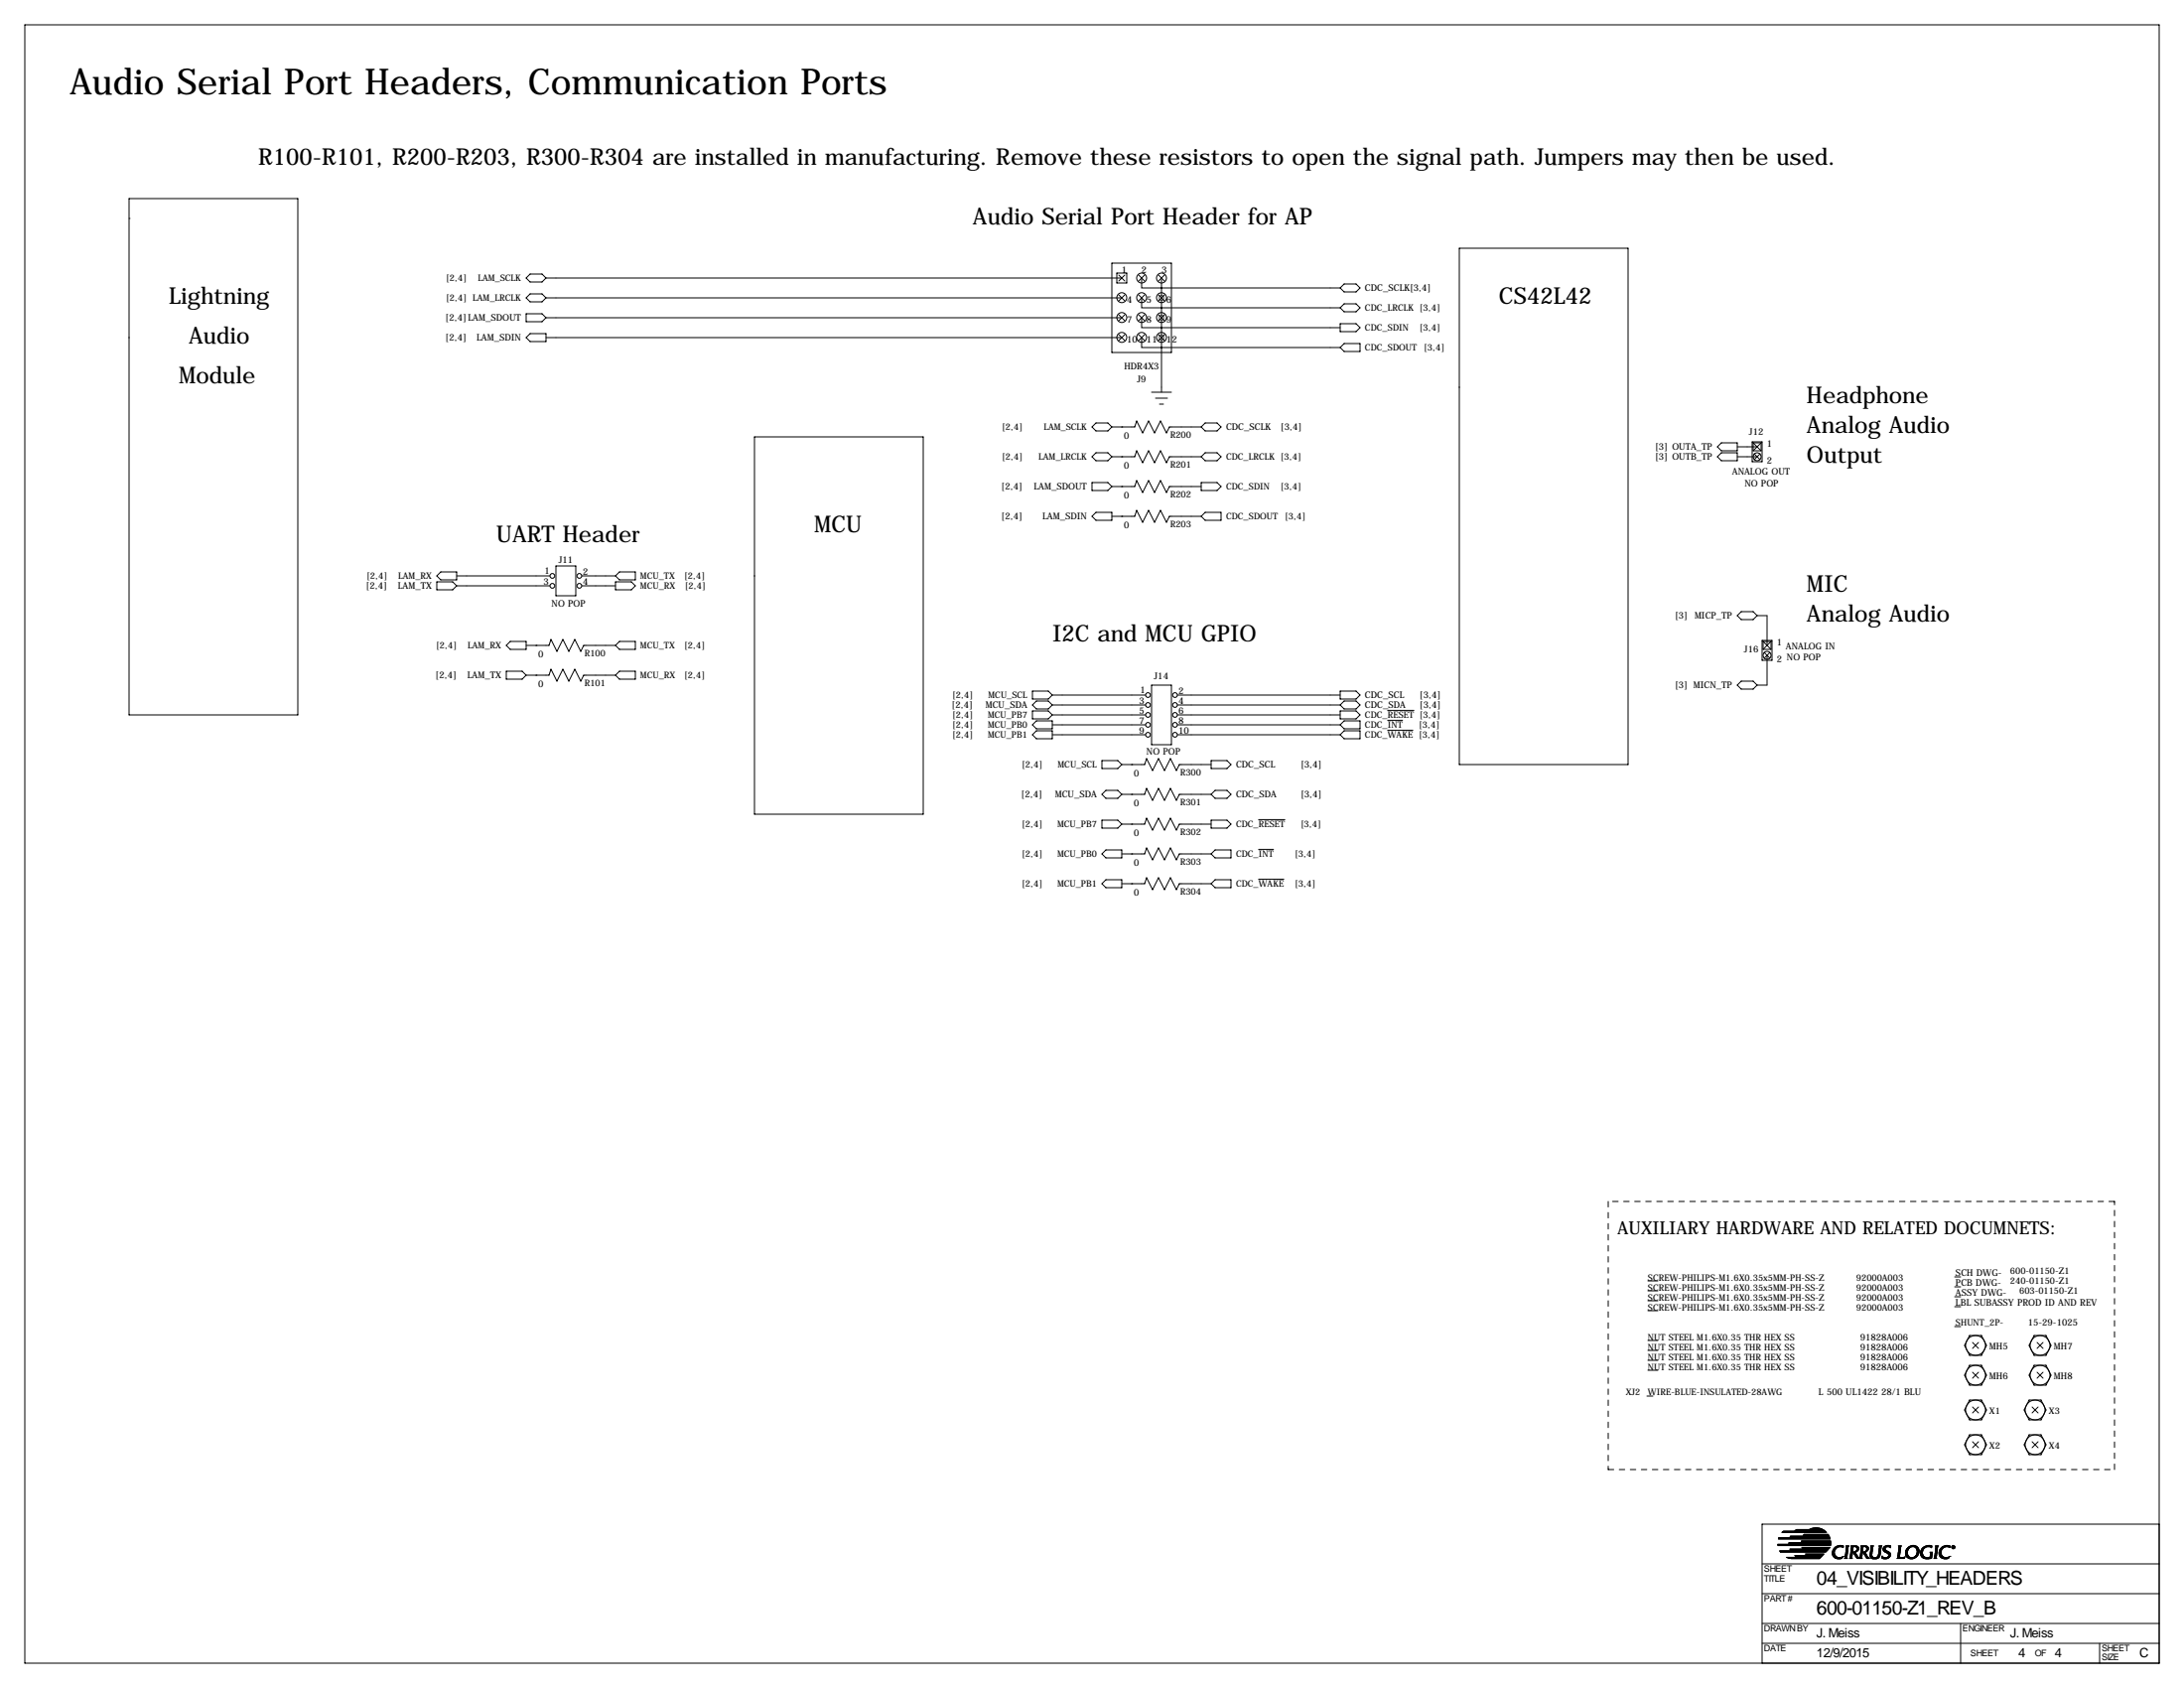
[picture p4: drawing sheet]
<svg xmlns="http://www.w3.org/2000/svg" width="559mm" height="432mm" viewBox="0 0 559 432" stroke-linecap="round" stroke-linejoin="round" font-family="sans-serif">
<g fill="none" stroke="#000" stroke-width=".25">
<path d="M6.3 6.3h546.1v419.1h-546.1zM33 55.9h.1M33 50.8h43.2v132.1h-43.2zM139.7 76.2l-1-1h-3.1l-1 1 1 1h3.1l.9-1h147.4M139.7 71.1l-1-1h-3.1l-1 1 1 1h3.1l.9-1h147.4M284.5 67.3h15.2v22.9h-15.2zM285.8 69.8h2.5v2.6h-2.5zM286.3 70.4l1.5 1.5M286.3 75.4l1.5 1.6M287.8 70.4l-1.5 1.5M287.8 75.4l-1.5 1.6M291.3 70.4l1.6 1.5"/>
<path d="M291.3 75.4l1.6 1.6M292.1 71.1v2.6h50.8M292.1 76.2v2.5h50.8M292.9 70.4l-1.6 1.5M292.9 75.4l-1.6 1.6M296.4 75.4l1.5 1.6M296.4 70.4l1.5 1.5M297.2 76.2h.1M297.2 71.1v29.2M297.9 70.4l-1.5 1.5M297.9 75.4l-1.5 1.6M342.9 73.7l1-1.1h3.1l1 1.1-1 1h-3.1z"/>
<path d="M343.9 77.7h3.1l1 1-1 1.1h-3.1l-1-1.1zM373.4 63.5h43.2v132.1h-43.2zM134.6 80.3h4.1l1 1-1 1h-4.1zM134.6 86.4l1-1.1h4.1v2.1h-4.1zM139.7 81.3h147.3M139.7 86.4h147.3M286.3 80.5l1.5 1.5M286.3 85.6l1.5 1.5M287.8 80.5l-1.5 1.5M287.8 85.6l-1.5 1.5M291.3 80.5l1.6 1.5M291.3 85.6l1.6 1.5"/>
<path d="M292.1 86.4v2.5h50.8M292.1 81.3v2.5h50.8M292.9 80.5l-1.6 1.5M292.9 85.6l-1.6 1.5M296.4 85.6l1.5 1.5M296.4 80.5l1.5 1.5M297.2 81.3h.1M297.2 86.4h.1M297.9 80.5l-1.5 1.5M297.9 85.6l-1.5 1.5M342.9 82.8h4.1l1 1-1 1h-4.1zM343.9 87.9h4.1v2h-4.1l-1-1z"/>
<path d="M193 111.8h43.2v96.5h-43.2zM284.5 109.2l-1-1h-3.1l-1 1 1 1h3.1l.9-1h5.9l.5-1.5 1.6 3 1.5-3 1.5 3 1.5-3 1.5 3 .8-1.5h8.1M284.5 116.8l-1-1h-3.1l-1 1 1 1.1h3.1l.9-1.1h5.9l.5-1.5 1.6 3.1 1.5-3.1 1.5 3.1 1.5-3.1 1.5 3.1 .8-1.6h8.1M287 109.2h.1M287 116.8h.1M294.6 100.3h5.1M295.7 101.9h3M296.7 103.4h1M307.3 109.2l1.1-1h3l1 1-1 1h-3zM307.3 116.8l1.1-1h3l1 1-1 1.1h-3zM439.4 114.3l1-1h4.1v2h-4.1zM440.4 115.8h4.1v2.1h-4.1l-1-1.1z"/>
<path d="M444.5 116.8h5.1M444.5 114.3h5.1M448.3 113h2.5v5.1h-2.5zM448.6 113.3h2v2h-2zM448.8 113.5l1.5 1.6M448.8 116.1l1.5 1.5M450.3 113.5l-1.5 1.6M450.3 116.1l-1.5 1.5M279.4 132.1l1-1h4.1v2h-4.1zM279.4 123.4h4.1l1 1.1-1 1h-4.1zM284.5 124.5h5.8l.5-1.6 1.6 3.1 1.5-3.1 1.5 3.1 1.5-3.1 1.5 3.1 .8-1.5h8.1M284.5 132.1h5.8l.5-1.5 1.6 3 1.5-3 1.5 3 1.5-3 1.5 3 .8-1.5h8.1"/>
<path d="M287 124.5h.1M287 132.1h.1M307.3 123.4h4.1l1 1.1-1 1h-4.1zM308.4 131.1h4v2h-4l-1.1-1zM111.8 148.8h4l1 1.1-1 1h-4zM112.8 146.3h4v2h-4l-1-1zM116.8 147.3h23.9M116.8 149.9h23.9M142.2 144.8h5.1v7.6h-5.1zM148.8 147.3h8.7M148.8 149.9h8.7M157.5 148.8h4l1.1 1.1-1.1 1h-4z"/>
<path d="M158.5 146.3h4.1v2h-4.1l-1-1zM449.6 157.5l-1-1h-3.1l-1 1 1 1h3.1l.9-1h2.6v7.6M129.5 171.7h4.1l1 1-1 1h-4.1zM130.6 164.1h4v2h-4l-1.1-1zM134.6 165.1h5.9l.5-1.5 1.5 3 1.5-3 1.5 3 1.6-3 1.5 3 .8-1.5h8.1M134.6 172.7h5.9l.5-1.5 1.5 3 1.5-3 1.5 3 1.6-3 1.5 3 .8-1.5h8.1M137.2 172.7h.1M137.2 165.1h.1M157.5 172.7l1-1h4.1v2h-4.1zM158.5 164.1h4.1v2h-4.1l-1-1zM264.2 176.8h4l1 1-1 1h-4zM269.2 177.8h23.9"/>
<path d="M294.6 175.3h5.1v15.2h-5.1zM301.2 177.8h41.7M342.9 176.8h4.1l1 1-1 1h-4.1zM450.8 163.8h2.6v5.1h-2.6zM451.1 164.1h2v2h-2zM451.4 164.3l1.5 1.6M451.4 166.9l1.5 1.5M452.1 167.6v7.7h-2.6l-.9 1h-3.1l-1-1 1-1.1h3.1l1 1.1M452.9 164.3l-1.5 1.6M452.9 166.9l-1.5 1.5M264.2 181.9h4l1 1-1 1h-4zM265.2 186.9h4v2.1h-4l-1-1z"/>
<path d="M265.2 184.4h4v2h-4l-1-1zM269.2 182.9h23.9M269.2 180.3l-1-1h-3l-1 1 1 1.1h3l.9-1.1h24M269.2 185.4h23.9M269.2 188h23.9M281.9 194.6h4.1l1 1-1 1h-4.1zM287 195.6h5.9l.5-1.5 1.5 3 1.5-3 1.5 3 1.6-3 1.5 3 .8-1.5h8.1M289.6 195.6h.1M301.2 182.9h41.7M301.2 180.3h41.7M301.2 185.4h41.7M301.2 188h41.7"/>
<path d="M309.9 194.6h4l1.1 1-1.1 1h-4zM342.9 185.4l1-1h4.1v2h-4.1zM342.9 188l1-1.1h4.1v2.1h-4.1zM342.9 180.3l1-1h3.1l1 1-1 1.1h-3.1zM342.9 181.9h4.1l1 1-1 1h-4.1zM355 184.3h3.9M355 186.8h6.5M355 181.7h6.8M281.9 209.8h4.1l1 1-1 1h-4.1zM283 217.4h4v2.1h-4l-1.1-1.1zM287 203.2l-1-1h-3l-1.1 1 1.1 1h3l.9-1h6l.5-1.5 1.5 3 1.5-3 1.5 3 1.6-3 1.5 3 .8-1.5h8.1M287 210.8h5.9l.5-1.5 1.5 3 1.5-3 1.5 3 1.6-3 1.5 3 .8-1.5h8.1"/>
<path d="M287 218.4h5.9l.5-1.5 1.5 3.1 1.5-3.1 1.5 3.1 1.6-3.1 1.5 3.1 .8-1.6h8.1M289.6 210.8h.1M289.6 203.2h.1M289.6 218.4h.1M309.9 209.8h4l1.1 1-1.1 1h-4zM310.9 217.4h4.1v2.1h-4.1l-1-1.1zM310.9 202.2h3l1.1 1-1.1 1h-3l-1-1zM322 217.3h3.8M322 209.7h6.7M283 225h4v2.1h-4l-1.1-1zM287 226.1h5.9l.5-1.6 1.5 3.1 1.5-3.1 1.5 3.1 1.6-3.1 1.5 3.1 .8-1.5h8.1M289.6 226.1h.1"/>
<path d="M309.9 226.1l1-1.1h4.1v2.1h-4.1zM322 224.9h6.5M421.6 327.7h2.6M421.6 330.2h2.6M421.6 332.7h2.6M421.6 335.3h2.6M500.1 329.2h1.5M500.1 326.6h1.5M500.1 331.7h1.5M500.1 334.3h1.5M500.1 339.3h1.5M421.4 357.1h1.5"/>
<path d="M421.6 342.9h2.6M421.6 345.4h2.6M421.6 348h2.6M421.6 350.5h2.6M503.9 358.1h3.1l1.3 2.6-1.3 2.5h-3.1l-1.2-2.5zM503.9 341.6h3.1l1.3 2.6-1.3 2.5h-3.1l-1.2-2.5zM503.9 349.2h3.1l1.3 2.6-1.3 2.5h-3.1l-1.2-2.5zM504.7 359.9l1.5 1.5M504.7 343.4l1.5 1.5M504.7 351l1.5 1.6M506.2 359.9l-1.5 1.5M506.2 343.4l-1.5 1.5"/>
<path d="M506.2 351l-1.5 1.6M519.2 358.1h3l1.3 2.6-1.3 2.5h-3l-1.3-2.5zM519.9 359.9l1.6 1.5M520.4 341.6h3.1l1.3 2.6-1.3 2.5h-3.1l-1.2-2.5zM520.4 349.2h3.1l1.3 2.6-1.3 2.5h-3.1l-1.2-2.5zM521.2 343.4l1.5 1.5M521.2 351l1.5 1.6M521.5 359.9l-1.6 1.5M522.7 343.4l-1.5 1.5M522.7 351l-1.5 1.6M503.9 367h3.1l1.3 2.6-1.3 2.5h-3.1l-1.2-2.5zM504.7 368.8l1.5 1.5"/>
<path d="M506.2 368.8l-1.5 1.5M519.2 367h3l1.3 2.6-1.3 2.5h-3l-1.3-2.5zM519.9 368.8l1.6 1.5M521.5 368.8l-1.6 1.5M454.9 395.2h13.5M454.9 395.1h13.5M454.9 395h13.5M454.9 395.3h13.5M455 393.7h13.3M455 393.6h13.3M455.1 393.5h13.1M455.1 393.4h13.1"/>
<path d="M455.1 393.3h13.1M455.3 396.7h12.2M455.4 396.8h12M455.4 396.7h12M455.4 396.8h11.9M455.5 397h11.7M455.5 397.1h11.6M455.9 392h11.5M455.9 392h11.4M456 391.9h11.3M456 391.9h11.2M456.1 391.8h11.1"/>
<path d="M456.2 391.7h10.9M456.3 391.7h10.7M457 398.4h8.9M457.3 398.5h8.5M457.4 398.5h8.3M457.6 398.6h8.1M457.7 398.6h7.9M457.7 395h10.7M457.7 394.9h10.7M457.7 394.8h10.7M457.7 394.7h10.7M457.7 394.6h10.7"/>
<path d="M458 396.3h9.8M458 396.2h9.9M458 393.2h10.1M458 393.1h10.1M458.1 396.5h9.5M458.1 396.5h9.6M458.1 396.4h9.6M458.1 393h10M458.1 393h9.9M458.1 392.9h9.9M458.3 398.7h7.2M459.1 391.6h7.9"/>
<path d="M459.2 398h7M459.2 391.6h7.7M459.3 398h6.9M459.3 398.1h6.8M459.3 391.5h7.5M459.4 398.1h6.7M459.4 391.4h7.3M459.5 391.4h7.1M459.6 398.2h6.4M459.6 391.3h6.9M459.7 398.3h6.3M459.7 398.3h6.2"/>
<path d="M460.9 394.5h7.5M460.9 394.4h7.5M460.9 394.3h7.5M460.9 394.2h7.5M461 394.2h7.4M461 395.8h7.3M461.1 396h7M461.1 395.9h7.1M461.2 396.2h6.7M461.3 392.9h6.7M461.4 392.8h6.5M461.4 392.7h6.5"/>
<path d="M461.5 392.7h6.4M461.5 392.6h6.3M461.6 392.5h6.1M461.9 397.5h4.8M462 397.6h4.6M462.1 397.7h4.4M462.2 397.8h4.2M463 391.2h3.3M463 391.2h3.2M463.2 391.1h2.9M463.3 391.1h2.7M463.5 391h2.2"/>
<path d="M463.8 390.9h1.7M464 390.9h1.4M464.3 390.8h.7M466.3 397.9h-7.1M467.6 396.6h-9.5M467.8 396.3l-9.8 .1M468 396.1h-6.9M468.8 397.6h.6M468.8 397.5h.6M468.8 397.4h.6M468.8 397.3h.5M468.8 397.2h.5"/>
<path d="M468.8 397.1h.5M468.8 397h.5M468.9 397.8h.6M468.9 397.7h.6M468.9 397h.4M468.9 396.8h.5M468.9 396.7h.5M468.9 398h.7M468.9 397.9h.7M468.9 396.6h.5M469 398h.7M469 396.5h.5"/>
<path d="M469 398.1l.8 .1M469 398.1h.7M469 396.4h.5M469 396.4h.6M469.1 396.3h.5M469.1 398.2h.8M469.1 396.2h.6M469.2 398.3h.9M469.2 398.3h.8M469.2 396.2h.5M469.2 398.4h2.2M469.3 396h.6"/>
<path d="M469.3 396h.7M469.4 398.5h2M469.4 396.8l-.5 .1M469.4 395.9h.6M469.5 398.6h1.8M469.5 395.8h.8M469.6 395.7h.9M469.6 398.6h1.7M469.6 395.7h2M469.7 395.6h1.9M469.8 396.1h-.6M469.9 395.5h1.8"/>
<path d="M470 398.7h1.1M470.1 395.5h1.6M470.2 398.8h.7M470.2 395.4h1.4M470.2 395.8l-.8 .1M470.4 395.4h1M471.2 398.3h.3M471.2 395.7h.4M471.3 398.3h.2M471.4 395.8h.2M471.4 398.2h.2M471.5 398.2h.1"/>
<path d="M471.5 395.8h.1M471.6 398.1h.1M471.9 398.7h.8M472 398.6h.6M472 398.5h.6M472.1 398.5h.5M472.1 398.4h.4M472.1 398.3h.4M472.1 398.2h.4M472.1 398.1h.5M472.1 398h.5M472.2 397.8h.4"/>
<path d="M472.2 397.7h.4M472.2 397.6h.4M472.2 397.5h.4M472.2 397.4h.5M472.2 397.3h.5M472.2 397.2h.5M472.3 397.1h.4M472.3 397h.4M472.3 396.8h.4M472.3 396.7h.4M472.3 395.4h.8M472.3 396.6h.5"/>
<path d="M472.3 396.5h.5M472.3 396.4h.5M472.3 396.3h.5M472.3 395.5h.7M472.4 396.3h.4M472.4 396.2h.4M472.4 396.1h.4M472.4 396h.4M472.4 395.9h.4M472.4 395.6h.5M472.4 395.5h.6M472.4 395.8h.4"/>
<path d="M472.4 395.8h.5M472.4 395.7h.5M472.6 397.9h-.5M473.2 398.7h.8M473.3 398.6h.6M473.3 398.5h.6M473.4 398.5h.5M473.4 398.4h.5M473.4 398.3h.5M473.4 398.2h.5M473.4 398.1h.5M473.5 398h.4"/>
<path d="M473.5 397.8h.4M473.5 397.7h.4M473.5 397.6h.4M473.5 397.5h.5M473.5 397.4h.5M473.5 397.3h.5M473.5 397.2h.5M473.6 397.1h.4M473.6 397h.4M473.6 396.8h.4M473.6 395.4h1.4M473.6 396.7h.4"/>
<path d="M473.6 396.6h.5M473.6 396.5h.5M473.6 396.4h.5M473.6 395.5h1.5M473.7 396.3h.4M473.7 396.2h.4M473.7 396.1h.4M473.7 396h.4M473.7 395.6h1.7M473.7 395.5h1.5M473.7 395.9h.5M473.7 395.8h.5"/>
<path d="M473.7 395.7h.5M473.9 397.9h-.4M474.2 397h.7M474.2 397.1h.5M474.2 397.1h.6M474.3 397.3h.5M474.3 397.2h.4M474.4 397.5h.5M474.4 397.4h.5M474.4 397h.6M474.4 397.6h.6M474.5 397.6l.5 .1"/>
<path d="M474.5 397.7h.5M474.6 397.8h.5M474.6 397.9h.6M474.7 398h.5M474.7 398.1h.6M474.7 395.7h.7M474.8 398.1h.5M474.8 396.8h.4M474.8 398.2h.6M474.8 396.7h.5M474.8 395.7h.7M474.9 398.3h.5"/>
<path d="M474.9 396.7h.4M474.9 398.4h.7M474.9 398.3h.6M474.9 395.8h.6M475 395.8h.5M475 398.5h.7M475 398.5h.6M475 396.5h.5M475 395.9h.6M475.1 398.6h.6M475.1 396.5h.4M475.1 396.4h.4"/>
<path d="M475.1 396h.5M475.1 398.6l1.4 .1M475.1 396.3h.4M475.1 396.3h.5M475.1 396.2h.5M475.1 396.1h.5M475.2 396.8l-.7 .1M475.4 396.6h-.5M475.8 398.6h.6M475.8 398.5h.6M475.9 398.5h.5M475.9 398.4h.5"/>
<path d="M475.9 398.3h.5M475.9 398.2h.5M475.9 398.1h.5M475.9 398h.5M476 398h.4M476 397.9h.5M476 397.8h.5M476 397.7h.5M476 397.6h.5M476 397.5h.5M476 397.4h.5M476 397.3h.5"/>
<path d="M476 397.2h.5M476.1 397.1h.4M476.1 397.1h.5M476.1 397h.5M476.1 396.8h.5M476.1 395.4h1.4M476.1 396.7h.5M476.1 396.6h.5M476.1 396.5h.5M476.1 396.4h.5M476.1 395.5h1.5M476.2 396.3h.5"/>
<path d="M476.2 396.2h.5M476.2 396.1h.5M476.2 396h.5M476.2 395.6h1.7M476.2 395.5h1.5M476.2 395.9h.5M476.2 395.8h.5M476.2 395.7h.5M476.7 397.1h.7M476.7 397h.8M476.7 395.8l-.5 .1M476.8 397.1h.4"/>
<path d="M476.8 397.3h.5M476.8 397.2h.5M476.9 397.4h.5M476.9 397.3h.4M476.9 397.5h.5M476.9 397h.6M477 397.6h.5M477 397.5h.5M477.1 397.7h.4M477.1 397.8h.5M477.2 397.9h.5M477.2 398h.5"/>
<path d="M477.3 398.1h.5M477.3 398h.4M477.3 395.7h.6M477.3 396.8h.4M477.4 398.2h.5M477.4 396.7h.4M477.4 395.7h.6M477.4 398.3h.5M477.5 398.4h.6M477.5 398.3h.5M477.5 395.8h.5M477.5 398.5h.7"/>
<path d="M477.5 398.5h.6M477.5 396.5h.5M477.6 398.6h.6M477.6 396.5h.4M477.6 396.4h.4M477.6 396h.5M477.6 395.9h.5M477.6 398.6l.8 .1M477.6 396.3h.5M477.6 396.2h.5M477.6 396.1h.5M477.7 396.8l-.6 .1"/>
<path d="M477.9 396.6h-.4M478.5 398.1h.5M478.5 398h.5M478.5 397.9h.4M478.5 397.8h.4M478.5 397.7h.4M478.5 397.6h.4M478.5 397.5h.4M478.5 398.3h.7M478.5 398.3h.6M478.5 398.2h.6M478.5 397.4h.5"/>
<path d="M478.5 397.3h.5M478.5 397.2h.5M478.5 397.1h.5M478.6 398.4h.9M478.6 397.1h.4M478.6 397h.4M478.6 396.8h.4M478.6 396.7h.4M478.6 395.4h.8M478.6 398.5h2.1M478.6 396.6h.4M478.6 396.5h.5"/>
<path d="M478.6 396.4h.5M478.6 396.3h.5M478.6 396.2h.5M478.6 395.5h.7M478.7 398.5h2M478.7 396.2h.4M478.7 396.1h.4M478.7 396h.4M478.7 395.9h.4M478.7 395.6h.5M478.7 395.5h.6M478.7 398.6h1.9"/>
<path d="M478.7 395.8h.4M478.7 395.8h.5M478.7 395.7h.5M478.8 398.6h1.7M479 398.7h1.3M479.2 398.8h.9M480.2 398.3h.6M480.3 398.3h.6M480.3 398.2h.6M480.5 398.1h.5M480.5 398h.5M480.5 397.9h.5"/>
<path d="M480.6 397.8h.4M480.6 397.7h.5M480.6 397.6h.5M480.6 397.5h.5M480.7 397.5h.4M480.7 397.4h.4M480.7 397.3h.4M480.7 397.2h.4M480.7 397.1h.4M480.7 397h.5M480.7 396.8h.5M480.7 396.7h.5"/>
<path d="M480.7 395.4h.8M480.8 396.5h.4M480.8 396.4h.4M480.8 396.3h.4M480.8 395.5h.7M480.8 398.4h-.9M480.8 396.2h.5M480.8 396.1h.5M480.8 396h.5M480.8 395.6h.6M480.8 395.5h.6M480.9 395.9h.4"/>
<path d="M480.9 395.8h.4M480.9 395.7h.4M481 398.1l-.6 .1M481.2 396.6h-.4M481.3 395.8l-.4 .1M481.5 398.1h.1M481.5 398.2h.2M481.5 398.1l.1 .1M481.5 398.6h1.6M481.5 398.6h1.7M481.5 398.5h1.8M481.5 398.4h.8"/>
<path d="M481.5 398.3h.4M481.5 398.3h.3M481.8 398.7h1.1M481.8 396.4h.6M481.8 396.3l.6 .1M481.8 396.3h.5M481.8 396.2h.5M481.8 396.6h.9M481.8 396.5h.7M481.8 396.5h.6M481.8 396.1h.5M481.8 396h.5"/>
<path d="M481.9 396.7h.9M481.9 395.9h.5M481.9 396.7h1M482 398.8h.7M482 396.8h1M482 395.8h.6M482 395.7h.7M482 396.8l1.2 .1M482 395.7h1.8M482.1 395.6h1.7M482.1 397h1.1M482.2 397h1.1"/>
<path d="M482.2 395.5h1.6M482.3 397.1h1.1M482.3 395.5h1.5M482.4 397.1l1.1 .1M482.4 395.4h1.4M482.5 395.8l-.6 .1M482.6 397.2h1M482.6 395.4h1M482.7 397.3h.9M482.8 397.3h.9M482.9 398.3h.6M482.9 397.4h.8"/>
<path d="M483 398.3h.5M483 397.5h.7M483.1 398.2h.5M483.1 397.5h.7M483.2 397.6h.6M483.2 398.1h.5M483.2 398h.5M483.2 397.7h.6M483.3 397.8h.5M483.3 395.7h.5M483.5 398.4h-.9M483.5 395.8h.2"/>
<path d="M483.6 395.8h.1M483.7 395.9h.1M483.8 397.9h-.5M485.4 398.6h1.9M485.5 398.5h1.8M485.5 398.3h.6M485.5 398.3h.5M485.5 398.2h.5M485.6 398.1h.4M485.6 398.1h.5M485.6 398h.5M485.6 397.9h.5"/>
<path d="M485.6 397.8h.5M485.6 397.7h.5M485.6 397.6h.5M485.6 397.5h.5M485.6 397.4h.5M485.7 397.3h.5M485.7 397.2h.5M485.7 397.1h.5M485.7 397h.5M485.7 395.4h.9M485.7 396.8h.5M485.7 396.7h.5"/>
<path d="M485.7 396.6h.5M485.7 396.5h.5M485.8 396.5h.4M485.8 396.4h.5M485.8 396.3h.5M485.8 396.2h.5M485.8 395.5h.6M485.8 395.5h.7M485.9 396h.4M485.9 395.9h.4M485.9 395.8h.4M485.9 395.7h.5"/>
<path d="M486.2 396.8l-.5 .1M486.3 396.1h-.4M486.4 395.6h-.5M487.2 398.3h.2M487.3 398.6l-2 .1M487.3 398.3h.1M487.4 398.4h-1.9M487.4 398.2h.1M487.5 397.6h.6M487.5 397.5h.6M487.5 397.5h.5M487.5 397.4h.5"/>
<path d="M487.5 397.3h.5M487.5 397.2h.5M487.5 397.1h.5M487.5 397h.5M487.6 397.8h.5M487.6 397.7h.5M487.6 397.6h.5M487.6 397h.4M487.6 396.8h.5M487.6 396.7h.5M487.6 397.9h.6M487.6 397.8h.6"/>
<path d="M487.6 396.6h.5M487.7 398h.6M487.7 398h.5M487.7 396.5h.5M487.7 398.1l.7 .1M487.7 398.1h.6M487.7 396.4h.5M487.8 396.3h.5M487.8 398.2h.7M487.8 396.2h.5M487.9 398.3h.7M487.9 398.3h.6"/>
<path d="M487.9 396.2h.5M487.9 398.4h1M488 396h.5M488 396h.6M488.1 398.5h2M488.1 395.9h.5M488.1 398.5h1.9M488.2 398.6h1.7M488.2 395.8h.7M488.3 398.6h1.6M488.3 396.3l-.6 .1M488.3 395.7h.8"/>
<path d="M488.4 395.7h1M488.4 395.6h2.1M488.5 396.1h-.6M488.5 398.7h1.1M488.6 395.5h1.8M488.7 398.8h.7M488.7 395.5h1.6M488.8 395.8l-.7 .1M488.8 395.4h1.3M489 395.4h1M489.6 395.7h1M489.7 398.3h.6"/>
<path d="M489.8 398.3h.6M489.8 395.7h.8M489.9 398.2h.5M489.9 395.8h.8M490 395.8l.7 .1M490.1 398.1h.5M490.1 398h.5M490.2 398h.4M490.2 395.9h.6M490.2 396h.6M490.3 398.4h-1M490.3 397.8h.4"/>
<path d="M490.3 397.8h.5M490.3 396.1h.6M490.3 397.7h.5M490.3 396.2h.6M490.4 397.6h.5M490.4 396.3h.5M490.4 396.2h.5M490.4 397.5h.5M490.4 397.4h.5M490.4 396.3h.6M490.5 397.3h.5M490.5 397.2h.5"/>
<path d="M490.5 396.6h.5M490.5 396.5h.5M490.5 396.4h.5M490.5 398.1l-.6 .1M490.5 397.1h.5M490.5 397h.5M490.5 396.8h.5M490.5 396.7h.5M490.7 397.9h-.5M490.9 397.6l-.6 .1M491 397.1l-.5 .1M491.4 397.7h.6"/>
<path d="M491.4 397.6h.5M491.4 397.5h.5M491.4 397.4h.5M491.4 397.3h.5M491.4 397.2h.5M491.4 397.1h.5M491.4 397h.5M491.4 397.9h.7M491.4 397.8h.6M491.4 396.8h.5M491.4 396.7h.5M491.5 398h.7"/>
<path d="M491.5 396.7h.4M491.5 396.6h.5M491.5 398.1h.7M491.5 396.5h.5M491.6 398.1l.7 .1M491.6 396.4h.5M491.6 398.2h.8M491.6 396.3h.6M491.7 398.3h.8M491.7 396.2h.5M491.7 398.3h.9M491.7 396.2h.6"/>
<path d="M491.8 398.4h1.2M491.8 396h.6M491.9 398.5h2.3M491.9 396h.6M491.9 395.9h.7M492 398.5h2.2M492.1 398.6h2.1M492.1 395.8h.8M492.2 396.3l-.6 .1M492.2 398.6h2M492.2 395.7h.8M492.3 395.7h2"/>
<path d="M492.4 396.1h-.7M492.4 395.6h1.9M492.5 398.7h1.3M492.6 395.5h1.7M492.7 395.5h1.6M492.7 398.8h.8M492.7 395.8l-.7 .1M492.8 395.4h1.5M493 395.4h1.2M493.8 397.1h.6M493.8 398.3h.5M493.8 398.2h.5"/>
<path d="M493.8 398.1h.5M493.8 395.7h.4M493.9 398h.4M493.9 397.9h.4M493.9 397.8h.4M493.9 397.7h.4M493.9 397.2h.5M493.9 397.6h.5M493.9 397.5h.5M493.9 397.4h.5M493.9 397.3h.5M494 395.8h.2"/>
<path d="M494.1 395.8h.1M494.2 395.9h.1M494.3 398.4h-1M494.4 397.6l-.5 .1M494.8 398.7h.8M494.9 398.6h.6M494.9 398.5h.6M494.9 398.4h.6M495 398.3h.5M495 398.2h.5M495 398.1h.5M495 398h.5"/>
<path d="M495 397.9h.5M495 397.8h.5M495 397.7h.5M495.1 397.6h.4M495.1 397.6h.5M495.1 397.5h.5M495.1 397.4h.5M495.1 397.3h.5M495.1 397.2h.5M495.1 397.1h.5M495.1 397h.5M495.1 395.4h.9"/>
<path d="M495.2 396.8h.4M495.2 396.8h.5M495.2 396.7h.5M495.2 396.6h.5M495.2 396.5h.5M495.2 396.4h.5M495.2 396.3h.5M495.2 396.2h.5M495.2 396.1h.5M495.2 395.5h.7M495.3 396h.4M495.3 396h.5"/>
<path d="M495.3 395.9h.5M495.3 395.8h.5M495.3 395.7h.5M495.7 396.3l-.5 .1M495.9 395.6h-.6M496.1 397.6h.6M496.1 397.5h.6M496.1 397.4h.6M496.1 397.3h.5M496.1 397.2h.5M496.1 397.1h.5M496.1 397h.5"/>
<path d="M496.2 397.8h.6M496.2 397.7h.6M496.2 397h.5M496.2 396.8h.5M496.2 396.7h.5M496.2 397.9h.7M496.2 396.6h.5M496.3 398h.7M496.3 398h.6M496.3 396.5h.5M496.3 398.1l.8 .1M496.3 398.1h.7"/>
<path d="M496.3 396.4h.5M496.3 396.4h.6M496.4 396.3h.5M496.4 398.2h.8M496.4 396.2h.6M496.5 398.3h.9M496.5 398.3h.8M496.5 396.2h.5M496.6 398.4h2.2M496.6 396h.6M496.7 398.5h2M496.7 395.9h.6"/>
<path d="M496.8 398.6h1.8M496.8 395.8h.8M496.9 395.7h.9M496.9 398.6h1.7M497 395.7h1.9M497 395.6h2M497.1 396.1h-.6M497.2 398.7h1.1M497.2 395.5h1.8M497.3 395.5h1.7M497.4 398.8h.7M497.5 395.8l-.8 .1"/>
<path d="M497.5 395.4h1.4M497.6 395.4h1.1M498.4 398.3h.4M498.4 395.7h.5M498.6 398.3h.2M498.7 395.8h.2M498.7 398.2h.2M498.8 398.2h.1M498.8 395.8h.1M498.9 398.1h.1M499.4 395.8h.1M499.4 395.7h.1"/>
<path d="M499.4 396h.1M499.4 395.9h.1M499.4 395.5h.1M499.5 396.1h.6M499.5 396h.1M499.5 395.6h-.1M499.5 395.5h.1M499.5 395.4h.1M499.6 395.4h.4M499.6 396.2h.3M499.6 396h.1M499.6 395.9h.1"/>
<path d="M499.6 395.8h.1M499.6 395.8h.3M499.6 395.7h.1M499.6 395.5h.3M499.8 395.8h.1M499.8 395.7h.1M499.9 395.9h.1M499.9 396h.1M499.9 395.7h.1M499.9 395.6h.1M499.9 395.6h-.3M499.9 395.4h.1"/>
<path d="M500 396h.1M500 395.5h.1M500.1 396h.1M500.1 395.6h.1M500.1 395.5h.1M500.1 395.9h.1M500.1 395.8h.1M500.1 395.7h.1M552.4 389.9h-101.6v35.5M450.8 415.3h101.6M450.8 407.7h101.6M450.8 400h101.6"/>
<path d="M501.6 415.3v10.1M450.8 420.4h101.6M537.2 420.4v5"/>
<circle cx="287" cy="76.1" r="1.27"/>
<circle cx="292.1" cy="76.1" r="1.27"/>
<circle cx="292.1" cy="71.1" r="1.27"/>
<circle cx="297.2" cy="76.1" r="1.27"/>
<circle cx="297.2" cy="71.1" r="1.27"/>
<circle cx="287" cy="81.2" r="1.27"/>
<circle cx="287" cy="86.3" r="1.27"/>
<circle cx="292.1" cy="81.2" r="1.27"/>
<circle cx="292.1" cy="86.3" r="1.27"/>
<circle cx="297.2" cy="81.2" r="1.27"/>
<circle cx="297.2" cy="86.3" r="1.27"/>
<circle cx="449.6" cy="116.8" r="1.02"/>
<circle cx="141.3" cy="147.3" r=".61"/>
<circle cx="141.3" cy="149.9" r=".61"/>
<circle cx="148.2" cy="147.3" r=".61"/>
<circle cx="148.2" cy="149.9" r=".61"/>
<circle cx="293.7" cy="177.8" r=".61"/>
<circle cx="300.6" cy="177.8" r=".61"/>
<circle cx="452.1" cy="167.6" r="1.02"/>
<circle cx="293.7" cy="180.3" r=".61"/>
<circle cx="293.7" cy="182.9" r=".61"/>
<circle cx="293.7" cy="188" r=".61"/>
<circle cx="293.7" cy="185.4" r=".61"/>
<circle cx="300.6" cy="180.3" r=".61"/>
<circle cx="300.6" cy="182.9" r=".61"/>
<circle cx="300.6" cy="188" r=".61"/>
<circle cx="300.6" cy="185.4" r=".61"/>
<circle cx="505.5" cy="344.2" r="2.54"/>
<circle cx="505.5" cy="351.8" r="2.54"/>
<circle cx="522" cy="344.2" r="2.54"/>
<circle cx="522" cy="351.8" r="2.54"/>
<circle cx="505.5" cy="369.6" r="2.54"/>
<circle cx="505.5" cy="360.7" r="2.54"/>
<circle cx="520.7" cy="369.6" r="2.54"/>
<circle cx="520.7" cy="360.7" r="2.54"/>
</g>
<path d="M411.5 307.3v68.6M541 307.3h-129.5M411.5 375.9h129.5M541 375.9v-68.6" fill="none" stroke="#000" stroke-width=".25" stroke-dasharray="1.4 1.4"/>
<path d="M297.1 76.2a.05 .05 0 0 0 .1 0 .05 .05 0 0 0-.1 0zM297.1 81.3a.05 .05 0 0 0 .1 0 .05 .05 0 0 0-.1 0zM297.1 86.4a.05 .05 0 0 0 .1 0 .05 .05 0 0 0-.1 0z" fill="#000" stroke="#000" stroke-width="1.3"/>
<text font-size="9.2" x="17.8" y="24.2">Audio Serial Port Headers, Communication Ports</text>
<g font-size="5.9">
<text x="66" y="42.3">R100-R101, R200-R203, R300-R304 are installed in manufacturing. Remove these resistors to open the signal path. Jumpers may then be used.</text>
<text x="248.9" y="57.5">Audio Serial Port Header for AP</text>
<text x="43.2" y="77.8">Lightning</text>
<text x="383.5" y="77.8">CS42L42</text>
<text x="48.3" y="88">Audio</text>
<text x="45.7" y="98.1">Module</text>
<text x="462.3" y="103.2">Headphone</text>
<text x="462.3" y="110.8">Analog Audio</text>
<text x="462.3" y="118.5">Output</text>
<text x="208.3" y="136.2">MCU</text>
<text x="127" y="138.8">UART Header</text>
<text x="462.3" y="151.5">MIC</text>
<text x="462.3" y="159.1">Analog Audio</text>
<text x="269.2" y="164.2">I2C and MCU GPIO</text>
</g>
<g font-size="4.9">
<text x="464.8" y="405.5">04_VISIBILITY_HEADERS</text>
<text x="464.8" y="413.1">600-01150-Z1_REV_B</text>
</g>
<text font-size="4.6" x="413.8" y="315.8">AUXILIARY HARDWARE AND RELATED DOCUMNETS:</text>
<g font-size="3.3">
<text x="464.8" y="418.9">J. Meiss</text>
<text x="514.3" y="418.9">J. Meiss</text>
<text x="464.8" y="424">12/9/2015</text>
<text x="516.5" y="424">4</text>
<text x="525.8" y="424">4</text>
<text x="547.4" y="424">C</text>
</g>
<g font-size="2.4">
<text x="287" y="69.8">1</text>
<text x="292.1" y="69.8">2</text>
<text x="297.2" y="69.8">3</text>
<text x="288.3" y="77.5">4</text>
<text x="293.4" y="77.5">5</text>
<text x="298.4" y="77.5">6</text>
<text x="349.2" y="74.5">CDC_SCLK[3,4]</text>
<text x="113.9" y="82.1">[2,4]LAM_SDOUT</text>
<text x="288.3" y="82.6">7</text>
<text x="293.4" y="82.6">8</text>
<text x="298.4" y="82.6">9</text>
<text x="113.9" y="87.2">[2,4]</text>
<text x="121.9" y="87.2">LAM_SDIN</text>
<text x="288.3" y="87.6">10</text>
<text x="293.4" y="87.6">11</text>
<text x="298.4" y="87.6">12</text>
<text x="287.6" y="94.4">HDR4X3</text>
<text x="290.9" y="97.8">J9</text>
<text x="287.6" y="112.2">0</text>
<text x="313.7" y="110.1">CDC_SCLK</text>
<text x="327.7" y="110.1">[3,4]</text>
<text x="447.5" y="111.3">J12</text>
<text x="287.6" y="119.8">0</text>
<text x="423.5" y="115.1">[3] OUTA_TP</text>
<text x="423.5" y="117.7">[3] OUTB_TP</text>
<text x="452.1" y="114.3">1</text>
<text x="452.1" y="118.5">2</text>
<text x="256.2" y="125.3">[2,4]</text>
<text x="264.5" y="125.3">LAM_SDOUT</text>
<text x="443.2" y="121.4">ANALOG OUT</text>
<text x="446.4" y="124.3">NO POP</text>
<text x="287.6" y="127.4">0</text>
<text x="256.2" y="132.9">[2,4]</text>
<text x="266.7" y="132.9">LAM_SDIN</text>
<text x="287.6" y="135">0</text>
<text x="139.1" y="149.5">3</text>
<text x="139.4" y="146.8">1</text>
<text x="142.9" y="144">J11</text>
<text x="149.1" y="147">2</text>
<text x="149.1" y="149.5">4</text>
<text x="93.6" y="150.7">[2,4]</text>
<text x="101.8" y="150.7">LAM_TX</text>
<text x="141.1" y="155.1">NO POP</text>
<text x="428.5" y="158.3">[3]</text>
<text x="433.6" y="158.3">MICP_TP</text>
<text x="446.3" y="167">J16</text>
<text x="454.7" y="165.1">1</text>
<text x="456.9" y="166">ANALOG IN</text>
<text x="111.4" y="173.6">[2,4]</text>
<text x="119.6" y="173.6">LAM_TX</text>
<text x="137.8" y="168">0</text>
<text x="295.3" y="173.7">J14</text>
<text x="454.7" y="169.3">2 NO POP</text>
<text x="137.8" y="175.7">0</text>
<text x="291.5" y="180">3</text>
<text x="291.8" y="177.3">1</text>
<text x="301.5" y="177.4">2</text>
<text x="301.5" y="180">4</text>
<text x="349.2" y="178.6">CDC_SCL</text>
<text x="363.2" y="178.6">[3,4]</text>
<text x="428.5" y="176.1">[3] MICN_TP</text>
<text x="243.5" y="181.2">[2,4]</text>
<text x="252.2" y="181.2">MCU_SDA</text>
<text x="291.5" y="182.5">5</text>
<text x="291.5" y="185.1">7</text>
<text x="301.5" y="182.5">6</text>
<text x="301.5" y="185.1">8</text>
<text x="349.2" y="181.2">CDC_SDA</text>
<text x="363.2" y="181.2">[3,4]</text>
<text x="291.5" y="187.6">9</text>
<text x="301.5" y="187.6">10</text>
<text x="293.4" y="193">NO POP</text>
<text x="316.2" y="196.4">CDC_SCL</text>
<text x="332.7" y="196.4">[3,4]</text>
<text x="290.2" y="198.5">0</text>
<text x="261.3" y="204">[2,4]</text>
<text x="269.9" y="204">MCU_SDA</text>
<text x="290.2" y="206.1">0</text>
<text x="316.2" y="204">CDC_SDA</text>
<text x="332.7" y="204">[3,4]</text>
<text x="290.2" y="213.8">0</text>
<text x="290.2" y="221.4">0</text>
<text x="290.2" y="229">0</text>
<text x="500.4" y="328.9">PCB DWG-</text>
<text x="500.4" y="326.4">SCH DWG-</text>
<text x="500.4" y="331.5">ASSY DWG-</text>
<text x="500.4" y="334">LBL SUBASSY PROD ID AND REV</text>
<text x="518.9" y="339">15-29-1025</text>
<text x="475.9" y="342.8">91828A006</text>
<text x="475.9" y="345.3">91828A006</text>
<text x="475.9" y="347.9">91828A006</text>
<text x="509" y="345.2">MH5</text>
<text x="525.5" y="345.2">MH7</text>
<text x="475.9" y="350.4">91828A006</text>
<text x="509" y="352.8">MH6</text>
<text x="525.5" y="352.8">MH8</text>
<text x="465.3" y="356.9">L 500 UL1422 28/1 BLU</text>
</g>
<g font-size="2.3">
<text x="114.1" y="71.9">[2,4]</text>
<text x="122.3" y="71.9">LAM_SCLK</text>
<text x="114.1" y="77">[2,4] LAM_LRCLK</text>
<text x="349.2" y="79.5">CDC_LRCLK [3,4]</text>
<text x="349.2" y="89.7">CDC_SDOUT [3,4]</text>
<text x="349.2" y="84.6">CDC_SDIN</text>
<text x="363.2" y="84.6">[3,4]</text>
<text x="256.3" y="110">[2,4]</text>
<text x="267.1" y="110">LAM_SCLK</text>
<text x="299.4" y="112.1">R200</text>
<text x="256.3" y="117.6">[2,4]</text>
<text x="265.7" y="117.6">LAM_LRCLK</text>
<text x="299.4" y="119.7">R201</text>
<text x="313.7" y="117.6">CDC_LRCLK [3,4]</text>
<text x="313.7" y="125.3">CDC_SDIN</text>
<text x="327.7" y="125.3">[3,4]</text>
<text x="299.4" y="127.3">R202</text>
<text x="299.4" y="135">R203</text>
<text x="313.7" y="132.9">CDC_SDOUT [3,4]</text>
<text x="93.8" y="148.1">[2,4]</text>
<text x="101.9" y="148.1">LAM_RX</text>
<text x="163.8" y="148.1">MCU_TX</text>
<text x="175.1" y="148.1">[2,4]</text>
<text x="163.8" y="150.7">MCU_RX</text>
<text x="175.3" y="150.7">[2,4]</text>
<text x="111.6" y="165.9">[2,4]</text>
<text x="119.7" y="165.9">LAM_RX</text>
<text x="149.5" y="168">R100</text>
<text x="163.8" y="165.9">MCU_TX</text>
<text x="175.1" y="165.9">[2,4]</text>
<text x="163.8" y="173.5">MCU_RX</text>
<text x="175.1" y="173.5">[2,4]</text>
<text x="149.5" y="175.6">R101</text>
<text x="243.6" y="178.6">[2,4]</text>
<text x="252.9" y="178.6">MCU_SCL</text>
<text x="243.6" y="183.7">[2,4]</text>
<text x="252.7" y="183.7">MCU_PB7</text>
<text x="349.2" y="183.7">CDC_RESET [3,4]</text>
<text x="243.6" y="186.2">[2,4]</text>
<text x="243.6" y="188.8">[2,4]</text>
<text x="252.7" y="186.2">MCU_PB0</text>
<text x="252.7" y="188.8">MCU_PB1</text>
<text x="349.2" y="186.2">CDC_INT</text>
<text x="349.2" y="188.8">CDC_WAKE [3,4]</text>
<text x="363" y="186.2">[3,4]</text>
<text x="261.4" y="196.4">[2,4]</text>
<text x="270.7" y="196.4">MCU_SCL</text>
<text x="301.9" y="198.5">R300</text>
<text x="301.9" y="206.1">R301</text>
<text x="261.4" y="211.6">[2,4]</text>
<text x="270.5" y="211.6">MCU_PB7</text>
<text x="301.9" y="213.7">R302</text>
<text x="316.2" y="211.6">CDC_RESET</text>
<text x="332.7" y="211.6">[3,4]</text>
<text x="261.4" y="219.2">[2,4]</text>
<text x="270.5" y="219.2">MCU_PB0</text>
<text x="301.9" y="221.3">R303</text>
<text x="316.2" y="219.2">CDC_INT</text>
<text x="331.3" y="219.2">[3,4]</text>
<text x="261.4" y="226.9">[2,4]</text>
<text x="270.5" y="226.9">MCU_PB1</text>
<text x="316.2" y="226.9">CDC_WAKE</text>
<text x="331.3" y="226.9">[3,4]</text>
<text x="301.9" y="228.9">R304</text>
<text x="421.6" y="327.7">SCREW-PHILIPS-M1.6X0.35x5MM-PH-SS-Z</text>
<text x="475" y="327.7">92000A003</text>
<text x="514.3" y="328.5">240-01150-Z1</text>
<text x="514.3" y="325.9">600-01150-Z1</text>
<text x="421.6" y="330.2">SCREW-PHILIPS-M1.6X0.35x5MM-PH-SS-Z</text>
<text x="421.6" y="332.7">SCREW-PHILIPS-M1.6X0.35x5MM-PH-SS-Z</text>
<text x="421.6" y="335.3">SCREW-PHILIPS-M1.6X0.35x5MM-PH-SS-Z</text>
<text x="475" y="330.2">92000A003</text>
<text x="475" y="332.7">92000A003</text>
<text x="475" y="335.3">92000A003</text>
<text x="516.7" y="331.1">603-01150-Z1</text>
<text x="500.4" y="339.1">SHUNT_2P-</text>
<text x="421.6" y="342.9">NUT STEEL M1.6X0.35 THR HEX SS</text>
<text x="421.6" y="345.4">NUT STEEL M1.6X0.35 THR HEX SS</text>
<text x="421.6" y="348">NUT STEEL M1.6X0.35 THR HEX SS</text>
<text x="421.6" y="350.5">NUT STEEL M1.6X0.35 THR HEX SS</text>
<text x="416" y="356.9">XJ2</text>
<text x="421.6" y="356.9">WIRE-BLUE-INSULATED-28AWG</text>
<text x="509" y="361.7">X1</text>
<text x="524.3" y="361.7">X3</text>
<text x="509" y="370.6">X2</text>
<text x="524.3" y="370.6">X4</text>
<text x="451.4" y="404.6">TITLE</text>
<text x="451.4" y="402.1">SHEET</text>
<text x="451.4" y="409.7">PART #</text>
<text x="451.4" y="417.3">DRAWN BY</text>
<text x="502.2" y="417.3">ENGINEER</text>
<text x="451.4" y="422.4">DATE</text>
<text x="504.2" y="423.7">SHEET</text>
<text x="520.7" y="423.7">OF</text>
<text x="537.7" y="424.7">SIZE</text>
<text x="537.7" y="422.4">SHEET</text>
</g>
</svg>
